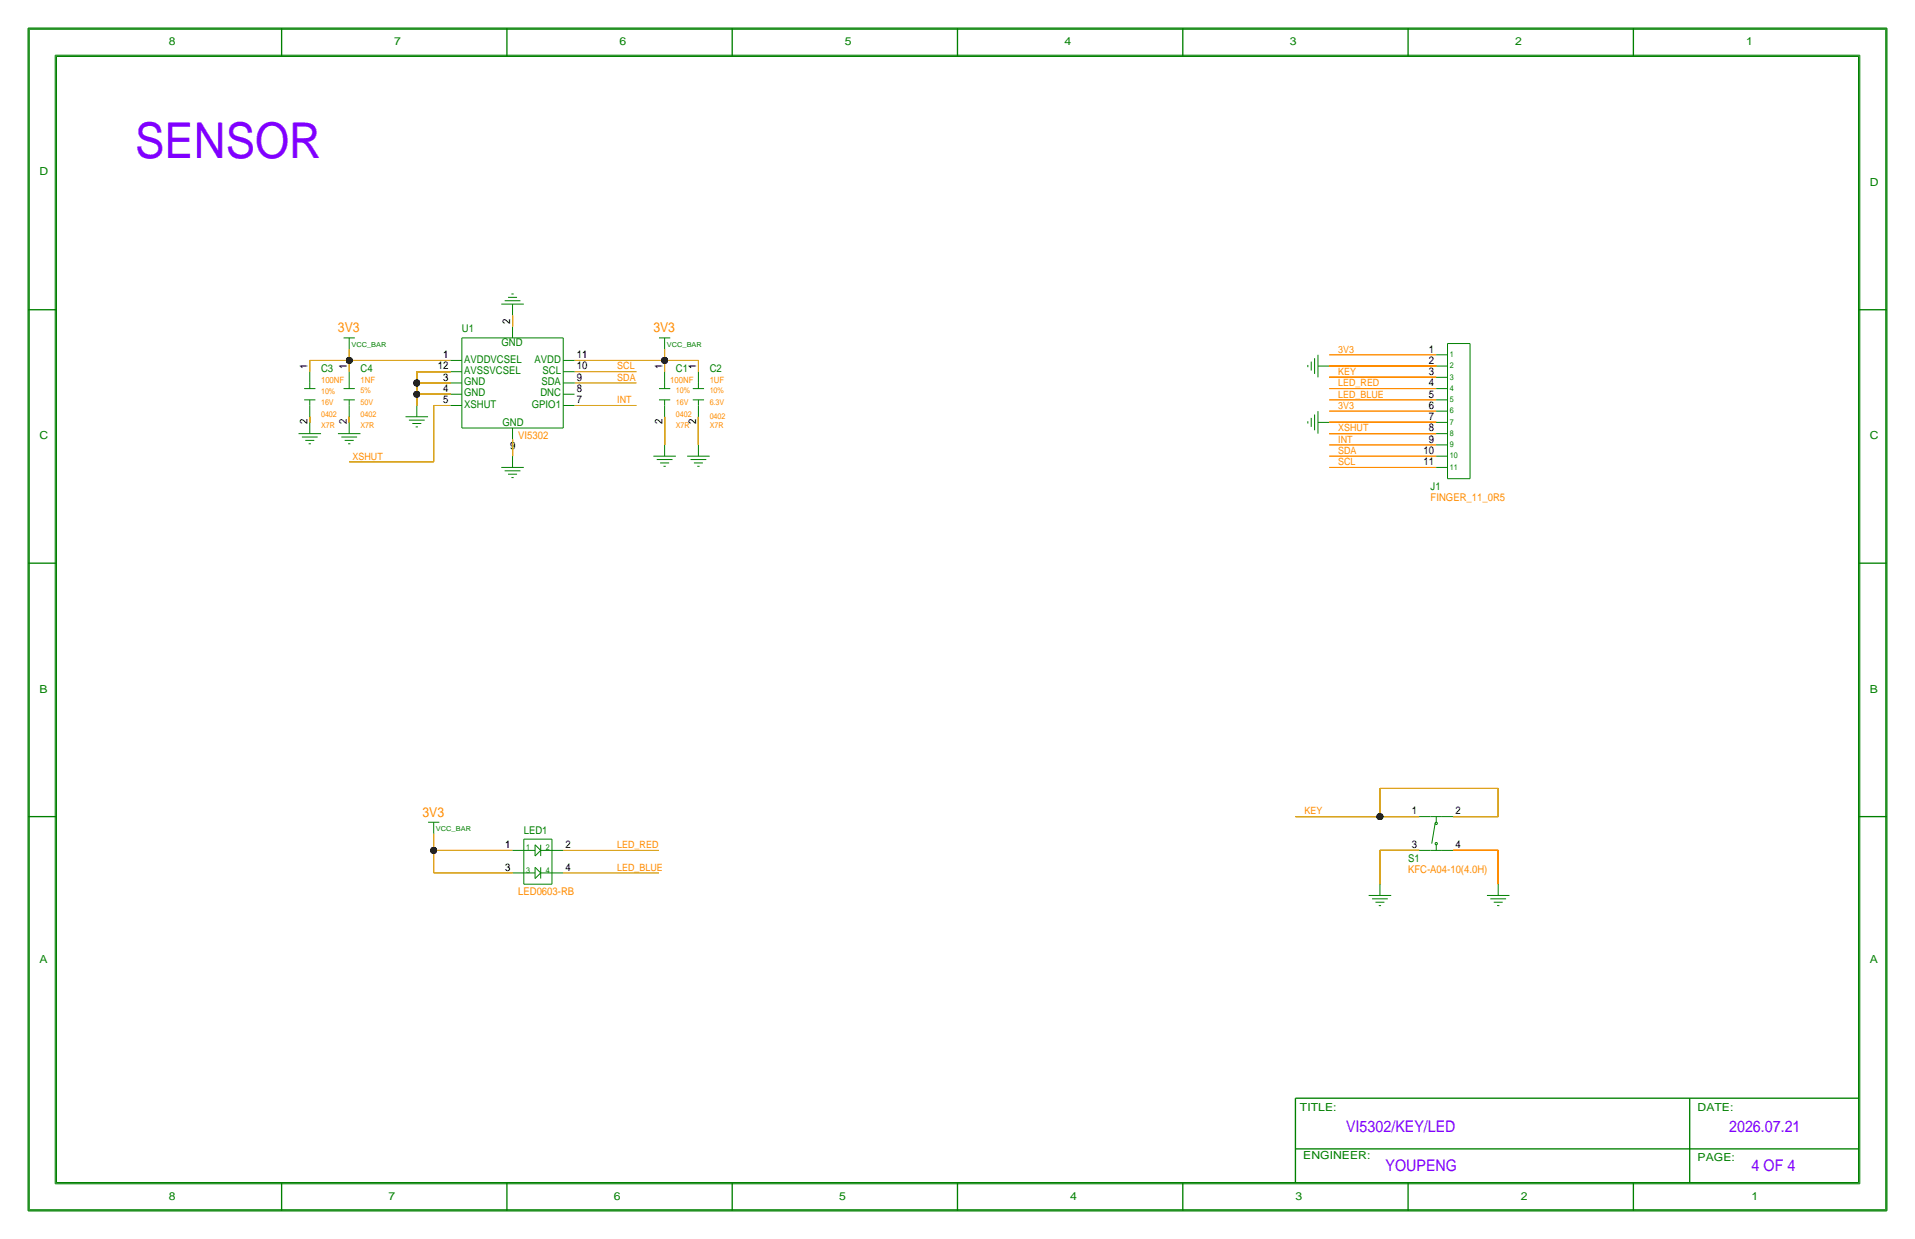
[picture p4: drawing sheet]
<svg xmlns="http://www.w3.org/2000/svg" width="432mm" height="279mm" viewBox="0 0 432 279" stroke-linecap="round" stroke-linejoin="round" font-family="sans-serif">
<!-- layer: Print Layer -->
<g fill="none" stroke="#000" stroke-width=".23">
<path d="M6.6 6.6h418.6zM6.6 6.6v266.2zM12.4 12.4h407zM12.4 12.4v254.6zM419.4 12.4v254.6zM425.2 6.6v266.2zM77.5 76.2h2.5zM78.7 76.2v2.5zM78.7 78.7v2.6zM104.1 76.2h22.9zM104.1 76.2v20.3zM113 68.6h5.1z"/>
<path d="M113.8 67.8h3.5zM114.6 67.1h2zM115.3 66.3h.5zM115.6 71.1v2.6zM115.6 73.7v2.5zM115.6 68.6v2.5zM127 76.2v20.3zM148.6 76.2h2.5zM149.9 76.2v2.5zM149.9 78.7v2.6zM326.4 77.5h5.1zM326.4 77.5v30.4z"/>
<path d="M331.5 77.5v30.4zM67.3 97.8h5.1zM68.1 98.6h3.5zM68.6 90.2h2.5zM68.6 87.6h2.5zM68.8 99.3h2.1zM69.8 91.4v2.6zM69.8 83.8v2.6zM69.8 90.2v1.2zM69.8 86.4v1.2zM69.8 95.3v2.5zM69.8 81.3h8.9z"/>
<path d="M69.8 81.3v2.5zM69.8 94v1.2zM76.2 97.8h5.1zM77 98.6h3.5zM77.5 90.2h2.5zM77.5 87.6h2.5zM77.7 99.3h2.1zM78.7 91.4v2.6zM78.7 83.8v2.6zM78.7 90.2v1.2zM78.7 86.4v1.2zM78.7 81.3h22.9z"/>
<path d="M78.7 81.3v2.5zM78.7 94v1.2zM78.7 95.3v2.5zM91.4 94h5.1zM92.2 94.7h3.6zM93 95.5h2zM93.7 96.3h.5zM94 91.4v2.6zM94 86.4v2.5zM94 88.9h7.6zM94 88.9v2.5zM94 86.4h7.6z"/>
<path d="M94 83.8v2.6zM94 83.8h7.6zM97.8 91.4v12.7zM97.8 91.4h3.8zM101.6 83.8h2.5zM101.6 91.4h2.5zM101.6 88.9h2.5zM101.6 86.4h2.5zM101.6 81.3h2.5zM104.1 96.5h22.9zM115.6 99.1v3.8zM115.6 96.5v2.6z"/>
<path d="M127 81.3h2.5zM127 83.8h2.5zM127 86.4h2.5zM127 88.9h2.5zM127 91.4h2.5zM129.5 91.4h14zM129.5 86.4h14zM129.5 83.8h14zM129.5 81.3h20.4zM148.6 90.2h2.5zM148.6 87.6h2.5zM149.9 91.4v2.6z"/>
<path d="M149.9 83.8v2.6zM149.9 90.2v1.2zM149.9 86.4v1.2zM149.9 81.3h7.6zM149.9 81.3v2.5zM149.9 94v6.3zM156.2 90.2h2.5zM156.2 87.6h2.5zM157.5 91.4v2.6zM157.5 83.8v2.6zM157.5 90.2v1.2zM157.5 86.4v1.2z"/>
<path d="M157.5 81.3v2.5zM157.5 94v6.3zM294.9 95v.5zM294.9 82.3v.5zM295.7 94.2v2.1zM295.7 81.5v2.1zM296.4 93.5v3.5zM296.4 80.8v3.5zM297.2 92.7v5.1zM297.2 95.3h2.5zM297.2 80v5.1zM297.2 82.6h2.5z"/>
<path d="M299.7 97.8h24.1zM299.7 92.7h24.1zM299.7 90.2h24.1zM299.7 87.6h24.1zM299.7 85.1h24.1zM299.7 80h24.1zM299.7 82.5h24.1zM299.7 95.2h24.1zM323.8 97.8h2.6zM323.8 95.2h2.6zM323.8 92.7h2.6zM323.8 90.2h2.6z"/>
<path d="M323.8 87.6h2.6zM323.8 85.1h2.6zM323.8 82.5h2.6zM323.8 80h2.6zM69.6 100.1h.5zM78.5 100.1h.5zM78.7 104.1h19.1zM113 105.4h5.1zM113.8 106.2h3.5zM114.6 106.9h2zM115.3 107.7h.5zM115.6 102.9v2.5z"/>
<path d="M147.3 102.9h5.1zM148.1 103.6h3.5zM148.8 104.4h2.1zM149.6 105.2h.5zM149.9 100.3v2.6zM154.9 102.9h5.1zM155.7 103.6h3.6zM156.5 104.4h2zM157.2 105.2h.5zM157.5 100.3v2.6zM299.7 105.4h24.1zM299.7 102.9h24.1z"/>
<path d="M299.7 100.3h24.1zM323.8 105.4h2.6zM323.8 102.9h2.6zM323.8 100.3h2.6zM326.4 107.9h5.1zM311.1 177.8v6.3zM311.1 177.8h26.7zM337.8 177.8v6.3zM96.5 185.4h2.6zM97.8 185.4v2.6zM97.8 191.8h17.8zM97.8 188v3.8z"/>
<path d="M97.8 191.8v5zM97.8 196.8h17.8zM115.6 196.9h2.5zM115.6 191.8h2.5zM118.1 189.2v10.2zM118.1 189.2h6.4zM118.1 199.4h6.4zM118.1 196.9h2.5zM118.1 191.8h2.5zM120.6 195.6v2.5zM120.6 195.6l1.3 1.3zM120.6 193l1.3-1.2z"/>
<path d="M120.6 190.5v2.5zM120.6 190.5l1.3 1.3zM121.9 196.9h2.6zM121.9 191.8h2.6zM121.9 196.9l-1.3 1.2zM121.9 195.6v2.5zM121.9 190.5v2.5zM124.5 196.9h2.5zM124.5 191.8h2.5zM124.5 189.2v10.2zM127 191.8h21.6zM127 196.8h21.6z"/>
<path d="M292.1 184.1h19zM311.1 199.4v2.5zM311.1 184.1h8.9zM311.1 191.8h8.9zM311.1 191.8v7.6zM320 191.8h2.6zM320 184.2h2.6zM322.6 191.8h2.5zM322.6 184.2h2.5zM323.6 185.7l-.8 4.5zM323.7 190.1h.3v.3h-.3zM323.7 185.5h.3v.3h-.3z"/>
<path d="M323.9 190.5v1.3zM323.9 184.2v1.2zM325.1 191.8h2.6zM325.1 184.2h2.6zM327.7 184.1h10.1zM327.7 191.8h10.1zM337.8 191.8v7.6zM337.8 199.4v2.5zM308.6 201.9h5.1zM309.4 202.7h3.5zM310.1 203.5h2.1zM310.9 204.2h.5z"/>
<path d="M335.3 201.9h5.1zM336 202.7h3.6zM336.8 203.5h2zM337.6 204.2h.5zM6.6 272.8h418.6zM12.4 267h407z"/>
</g>
<g fill="#000" stroke="#000" stroke-width=".23">
<circle cx="78.7" cy="81.3" r=".71"/>
<circle cx="94" cy="86.4" r=".71"/>
<circle cx="94" cy="88.9" r=".71"/>
<circle cx="149.9" cy="81.3" r=".71"/>
<circle cx="97.8" cy="191.8" r=".71"/>
<circle cx="311.2" cy="184.1" r=".71"/>
</g>
<g fill="none" stroke="#000" stroke-width=".3">
<path d="M6.3 6.3h419.1zM6.3 6.3v266.7zM12.7 12.7h406.4zM12.7 12.7v254zM63.5 6.3v6.4zM114.3 6.3v6.4zM165.1 6.3v6.4zM215.9 6.3v6.4zM266.7 6.3v6.4zM317.5 6.3v6.4zM368.3 6.3v6.4zM419.1 12.7v254z"/>
<path d="M425.4 6.3v266.7zM6.3 69.8h6.4zM419.1 69.8h6.3zM6.3 127h6.4zM419.1 127h6.3zM6.3 184.1h6.4zM419.1 184.1h6.3zM292.1 259.1h127zM292.1 247.6v19.1zM292.1 247.6h127zM381 247.6v19.1zM6.3 273h419.1z"/>
<path d="M12.7 266.7h406.4zM63.5 266.7v6.3zM114.3 266.7v6.3zM165.1 266.7v6.3zM215.9 266.7v6.3zM266.7 266.7v6.3zM317.5 266.7v6.3zM368.3 266.7v6.3z"/>
</g>
<!-- layer: Nets -->
<g fill="none" stroke="#daa520" stroke-width=".23">
<path d="M78.7 78.7v2.6zM115.6 71.1v2.6zM149.9 78.7v2.6zM69.8 94v1.2zM69.8 81.3v2.5zM69.8 81.3h8.9zM78.7 94v1.2zM78.7 81.3v2.5zM78.7 81.3h22.9zM94 83.8h7.6zM94 83.8v2.6zM94 86.4h7.6z"/>
<path d="M94 88.9v2.5zM94 88.9h7.6zM94 86.4v2.5zM97.8 91.4v12.7zM97.8 91.4h3.8zM115.6 99.1v3.8zM129.5 81.3h20.4zM129.5 83.8h14zM129.5 86.4h14zM129.5 91.4h14zM149.9 94v6.3zM149.9 81.3v2.5z"/>
<path d="M149.9 81.3h7.6zM157.5 94v6.3zM157.5 81.3v2.5zM78.7 104.1h19.1zM311.1 177.8h26.7zM311.1 177.8v6.3zM337.8 177.8v6.3zM97.8 196.8h17.8zM97.8 191.8v5zM97.8 188v3.8zM97.8 191.8h17.8zM127 196.8h21.6z"/>
<path d="M127 191.8h21.6zM292.1 184.1h19zM311.1 191.8v7.6zM311.1 191.8h8.9zM311.1 184.1h8.9zM327.7 184.1h10.1z"/>
</g>
<g fill="none" stroke="#ff8c00" stroke-width=".23">
<path d="M299.7 95.2h24.1zM299.7 82.5h24.1zM299.7 85.1h24.1zM299.7 97.8h24.1zM299.7 92.7h24.1zM299.7 80h24.1zM299.7 90.2h24.1zM299.7 87.6h24.1zM299.7 105.4h24.1zM299.7 102.9h24.1zM299.7 100.3h24.1zM327.7 191.8h10.1z"/>
<path d="M337.8 191.8v7.6z"/>
</g>
<g fill="#000" stroke="#000" stroke-width=".23">
<circle cx="78.7" cy="81.3" r=".71"/>
<circle cx="94" cy="86.4" r=".71"/>
<circle cx="94" cy="88.9" r=".71"/>
<circle cx="149.9" cy="81.3" r=".71"/>
<circle cx="97.8" cy="191.8" r=".71"/>
<circle cx="311.2" cy="184.1" r=".71"/>
</g>
<!-- layer: Components -->
<g fill="none" stroke="#008000" stroke-width=".23">
<path d="M77.5 76.2h2.5zM78.7 76.2v2.5zM104.1 76.2h22.9zM104.1 76.2v20.3zM113 68.6h5.1zM113.8 67.8h3.5zM114.6 67.1h2zM115.3 66.3h.5zM115.6 68.6v2.5zM115.6 73.7v2.5zM127 76.2v20.3zM148.6 76.2h2.5z"/>
<path d="M149.9 76.2v2.5zM326.4 77.5h5.1zM326.4 77.5v30.4zM331.5 77.5v30.4zM67.3 97.8h5.1zM68.1 98.6h3.5zM68.6 90.2h2.5zM68.6 87.6h2.5zM68.8 99.3h2.1zM69.8 95.2v2.6zM69.8 91.4v2.6zM69.8 83.8v2.6z"/>
<path d="M69.8 90.2v1.2zM69.8 86.4v1.2zM76.2 97.8h5.1zM77 98.6h3.5zM77.5 90.2h2.5zM77.5 87.6h2.5zM77.7 99.3h2.1zM78.7 95.2v2.6zM78.7 91.4v2.6zM78.7 83.8v2.6zM78.7 90.2v1.2zM78.7 86.4v1.2z"/>
<path d="M91.4 94h5.1zM92.2 94.7h3.6zM93 95.5h2zM93.7 96.3h.5zM94 91.4v2.6zM101.6 83.8h2.5zM101.6 91.4h2.5zM101.6 88.9h2.5zM101.6 86.4h2.5zM101.6 81.3h2.5zM104.1 96.5h22.9zM115.6 96.5v2.6z"/>
<path d="M127 81.3h2.5zM127 83.8h2.5zM127 86.4h2.5zM127 88.9h2.5zM127 91.4h2.5zM148.6 90.2h2.5zM148.6 87.6h2.5zM149.9 91.4v2.6zM149.9 83.8v2.6zM149.9 90.2v1.2zM149.9 86.4v1.2zM156.2 90.2h2.5z"/>
<path d="M156.2 87.6h2.5zM157.5 91.4v2.6zM157.5 83.8v2.6zM157.5 90.2v1.2zM157.5 86.4v1.2zM294.9 95v.5zM294.9 82.3v.5zM295.7 94.2v2.1zM295.7 81.5v2.1zM296.4 93.5v3.5zM296.4 80.8v3.5zM297.2 92.7v5.1z"/>
<path d="M297.2 95.2h2.5zM297.2 80v5.1zM297.2 82.5h2.5zM323.8 97.8h2.6zM323.8 95.2h2.6zM323.8 92.7h2.6zM323.8 90.2h2.6zM323.8 87.6h2.6zM323.8 85.1h2.6zM323.8 82.5h2.6zM323.8 80h2.6zM69.6 100.1h.5z"/>
<path d="M78.5 100.1h.5zM113 105.4h5.1zM113.8 106.2h3.5zM114.6 106.9h2zM115.3 107.7h.5zM115.6 102.9v2.5zM147.3 102.9h5.1zM148.1 103.6h3.5zM148.8 104.4h2.1zM149.6 105.2h.5zM149.9 100.3v2.6zM154.9 102.9h5.1z"/>
<path d="M155.7 103.6h3.6zM156.5 104.4h2zM157.2 105.2h.5zM157.5 100.3v2.6zM323.8 105.4h2.6zM323.8 102.9h2.6zM323.8 100.3h2.6zM326.4 107.9h5.1zM96.5 185.4h2.6zM97.8 185.4v2.6zM115.6 196.8h2.5zM115.6 191.8h2.5z"/>
<path d="M118.1 189.2v10.2zM118.1 189.2h6.4zM118.1 199.4h6.4zM118.1 196.8h2.5zM118.1 191.8h2.5zM120.6 195.6v2.5zM120.6 195.6l1.3 1.2zM120.6 190.5v2.5zM120.6 190.5l1.3 1.3zM121.9 196.8h2.6zM121.9 191.8h2.6zM121.9 196.8l-1.3 1.3z"/>
<path d="M121.9 191.8l-1.3 1.2zM121.9 195.6v2.5zM121.9 190.5v2.5zM124.5 196.8h2.5zM124.5 191.8h2.5zM124.5 189.2v10.2zM311.1 199.4v2.5zM320 191.8h2.6zM320 184.1h2.6zM322.6 191.8h2.5zM322.6 184.1h2.5zM323.6 185.7l-.8 4.5z"/>
<path d="M323.7 190.1h.3v.3h-.3zM323.7 185.5h.3v.3h-.3zM323.8 190.5v1.3zM323.8 184.1v1.3zM325.1 191.8h2.6zM325.1 184.1h2.6zM337.8 199.4v2.5zM308.6 201.9h5.1zM309.4 202.7h3.5zM310.1 203.5h2.1zM310.9 204.2h.5zM335.3 201.9h5.1z"/>
<path d="M336 202.7h3.6zM336.8 203.5h2zM337.6 204.2h.5z"/>
</g>
<!-- layer: Page Border and Title Block -->
<g fill="none" stroke="#008000" stroke-width=".3">
<path d="M6.3 6.4h419.1zM6.3 6.4v266.6zM12.7 12.7h406.4zM12.7 12.7v254zM63.5 6.4v6.3zM114.3 6.4v6.3zM165.1 6.4v6.3zM215.9 6.4v6.3zM266.7 6.4v6.3zM317.5 6.4v6.3zM368.3 6.4v6.3zM419.1 12.7v254z"/>
<path d="M425.4 6.4v266.6zM6.3 69.8h6.4zM419.1 69.8h6.3zM6.3 127h6.4zM419.1 127h6.3zM6.3 184.1h6.4zM419.1 184.1h6.3zM292.1 259.1h127zM292.1 247.6v19.1zM292.1 247.6h127zM381 247.6v19.1zM6.3 273h419.1z"/>
<path d="M12.7 266.7h406.4zM63.5 266.7v6.3zM114.3 266.7v6.3zM165.1 266.7v6.3zM215.9 266.7v6.3zM266.7 266.7v6.3zM317.5 266.7v6.3zM368.3 266.7v6.3z"/>
</g>
<path d="M6.6 6.6h418.6zM6.6 6.6v266.2zM12.4 12.4h407zM12.4 12.4v254.6zM419.4 12.4v254.6zM425.2 6.6v266.2zM6.6 272.8h418.6zM12.4 267h407z" fill="none" stroke="#008000" stroke-width=".23"/>
<text font-size="11.1" x="30.5" y="35.6">SENSOR</text>
<g font-size="3.6">
<text x="303.5" y="255.3">VI5302/KEY/LED</text>
<text x="389.9" y="255.3">2026.07.21</text>
<text x="312.4" y="264.2">YOUPENG</text>
<text x="395" y="264.2">4 OF 4</text>
</g>
<g font-size="3.1">
<text x="76.2" y="74.9">3V3</text>
<text x="147.3" y="74.9">3V3</text>
<text x="95.2" y="184.1">3V3</text>
</g>
<g font-size="2.5">
<text x="38.1" y="10.2">8</text>
<text x="88.9" y="10.2">7</text>
<text x="139.7" y="10.2">6</text>
<text x="190.5" y="10.2">5</text>
<text x="240" y="10.2">4</text>
<text x="290.8" y="10.2">3</text>
<text x="341.6" y="10.2">2</text>
<text x="393.7" y="10.2">1</text>
<text x="8.9" y="39.4">D</text>
<text x="421.6" y="41.9">D</text>
<text x="8.9" y="99.1">C</text>
<text x="421.6" y="99.1">C</text>
<text x="8.9" y="156.2">B</text>
<text x="421.6" y="156.2">B</text>
<text x="8.9" y="217.2">A</text>
<text x="421.6" y="217.2">A</text>
<text x="293.1" y="250.4">TITLE:</text>
<text x="382.8" y="250.4">DATE:</text>
<text x="293.9" y="261.4">ENGINEER:</text>
<text x="382.8" y="261.9">PAGE:</text>
<text x="38.1" y="270.5">8</text>
<text x="87.6" y="270.5">7</text>
<text x="138.4" y="270.5">6</text>
<text x="189.2" y="270.5">5</text>
<text x="241.3" y="270.5">4</text>
<text x="292.1" y="270.5">3</text>
<text x="342.9" y="270.5">2</text>
<text x="395" y="270.5">1</text>
</g>
<text font-size="2.4" fill="#008000" x="104.1" y="74.9">U1</text>
<g font-size="2.4">
<text x="113.1" y="78">GND</text>
<text x="115.1" y="73.2" transform="rotate(-90 115.1 73.2)">2</text>
<text x="69.3" y="83.3" transform="rotate(-90 69.3 83.3)">1</text>
<text x="72.4" y="83.8">C3</text>
<text x="78.2" y="83.3" transform="rotate(-90 78.2 83.3)">1</text>
<text x="81.3" y="83.8">C4</text>
<text x="98.7" y="83.3">12</text>
<text x="99.9" y="80.8">1</text>
<text x="104.6" y="81.8">AVDDVCSEL</text>
<text x="120.5" y="81.8">AVDD</text>
<text x="130" y="83.3">10</text>
<text x="130" y="80.8">11</text>
<text x="149.4" y="83.3" transform="rotate(-90 149.4 83.3)">1</text>
<text x="152.4" y="83.8">C1</text>
<text x="157" y="83.3" transform="rotate(-90 157 83.3)">1</text>
<text x="160" y="83.8">C2</text>
<text x="322.1" y="82">2</text>
<text x="322.1" y="79.5">1</text>
<text x="99.9" y="85.9">3</text>
<text x="99.9" y="88.4">4</text>
<text x="104.6" y="84.3">AVSSVCSEL</text>
<text x="104.6" y="89.4">GND</text>
<text x="104.6" y="86.9">GND</text>
<text x="121.8" y="89.4">DNC</text>
<text x="122.1" y="86.9">SDA</text>
<text x="122.3" y="84.3">SCL</text>
<text x="130" y="85.9">9</text>
<text x="130" y="88.4">8</text>
<text x="322.1" y="89.7">5</text>
<text x="322.1" y="87.1">4</text>
<text x="322.1" y="84.6">3</text>
<text x="69.3" y="95.7" transform="rotate(-90 69.3 95.7)">2</text>
<text x="78.2" y="95.7" transform="rotate(-90 78.2 95.7)">2</text>
<text x="99.9" y="90.9">5</text>
<text x="104.6" y="91.9">XSHUT</text>
<text x="119.9" y="91.9">GPIO1</text>
<text x="130" y="90.9">7</text>
<text x="149.4" y="95.7" transform="rotate(-90 149.4 95.7)">2</text>
<text x="157" y="95.7" transform="rotate(-90 157 95.7)">2</text>
<text x="322.1" y="94.7">7</text>
<text x="322.1" y="92.2">6</text>
<text x="113.3" y="96">GND</text>
<text x="116.3" y="99.6" transform="rotate(-180 116.3 99.6)">6</text>
<text x="116.8" y="99">VI5302</text>
<text x="322.1" y="99.8">9</text>
<text x="322.1" y="97.3">8</text>
<text x="321" y="104.9">11</text>
<text x="321" y="102.4">10</text>
<text x="322.6" y="113">FINGER_11_0R5</text>
<text x="322.6" y="110.5">J1</text>
<text x="318.3" y="183.6">1</text>
<text x="328.2" y="183.6">2</text>
<text x="113.9" y="191.3">1</text>
<text x="118.1" y="188">LED1</text>
<text x="127.5" y="191.3">2</text>
<text x="318.3" y="191.3">3</text>
<text x="328.2" y="191.3">4</text>
<text x="113.9" y="196.3">3</text>
<text x="127.5" y="196.3">4</text>
<text x="317.5" y="194.3">S1</text>
<text x="116.8" y="201.9">LED0603-RB</text>
</g>
<text font-size="2.4" fill="#ff8c00" x="317.5" y="196.9">KFC-A04-10(4.0H)</text>
<g font-size="2.3">
<text x="139.2" y="83.3">SCL</text>
<text x="139.2" y="85.9">SDA</text>
<text x="139.2" y="90.9">INT</text>
<text x="79.5" y="103.6">XSHUT</text>
<text x="139.2" y="191.3">LED_RED</text>
<text x="139.2" y="196.3">LED_BLUE</text>
</g>
<g font-size="2.3" fill="#ff8c00">
<text x="301.8" y="79.5">3V3</text>
<text x="301.8" y="84.6">KEY</text>
<text x="301.8" y="87.1">LED_RED</text>
<text x="301.8" y="89.7">LED_BLUE</text>
<text x="301.8" y="92.2">3V3</text>
<text x="301.8" y="97.3">XSHUT</text>
<text x="301.8" y="99.8">INT</text>
<text x="301.8" y="102.4">SDA</text>
<text x="301.8" y="104.9">SCL</text>
<text x="294.1" y="183.6">KEY</text>
</g>
<g font-size="2">
<text x="72.4" y="86.4">100NF</text>
<text x="81.3" y="86.3">1NF</text>
<text x="151.1" y="86.4">100NF</text>
<text x="160" y="86.3">1UF</text>
</g>
<g font-size="1.8">
<text x="326.9" y="83.1">2</text>
<text x="326.9" y="80.5">1</text>
<text x="72.4" y="88.9">10%</text>
<text x="81.3" y="88.7">5%</text>
<text x="152.4" y="88.7">10%</text>
<text x="160" y="88.7">10%</text>
<text x="326.9" y="88.1">4</text>
<text x="326.9" y="85.6">3</text>
<text x="72.4" y="91.4">16V</text>
<text x="72.4" y="94">0402</text>
<text x="81.3" y="91.3">50V</text>
<text x="81.3" y="94">0402</text>
<text x="152.4" y="91.3">16V</text>
<text x="152.4" y="94">0402</text>
<text x="160" y="91.3">6.3V</text>
<text x="160" y="94.4">0402</text>
<text x="326.9" y="95.8">7</text>
<text x="326.9" y="93.2">6</text>
<text x="326.9" y="90.7">5</text>
<text x="72.4" y="96.5">X7R</text>
<text x="81.3" y="96.5">X7R</text>
<text x="152.4" y="96.5">X7R</text>
<text x="160" y="96.5">X7R</text>
<text x="326.9" y="100.8">9</text>
<text x="326.9" y="98.3">8</text>
<text x="326.9" y="105.9">11</text>
<text x="326.9" y="103.4">10</text>
<text x="118.6" y="191.8">1</text>
<text x="123.1" y="191.8">2</text>
<text x="118.6" y="196.9">3</text>
<text x="123.1" y="196.9">4</text>
</g>
<g font-size="1.5">
<text x="79.2" y="78.2">VCC_BAR</text>
<text x="150.4" y="78.2">VCC_BAR</text>
<text x="98.3" y="187.5">VCC_BAR</text>
</g>
</svg>
